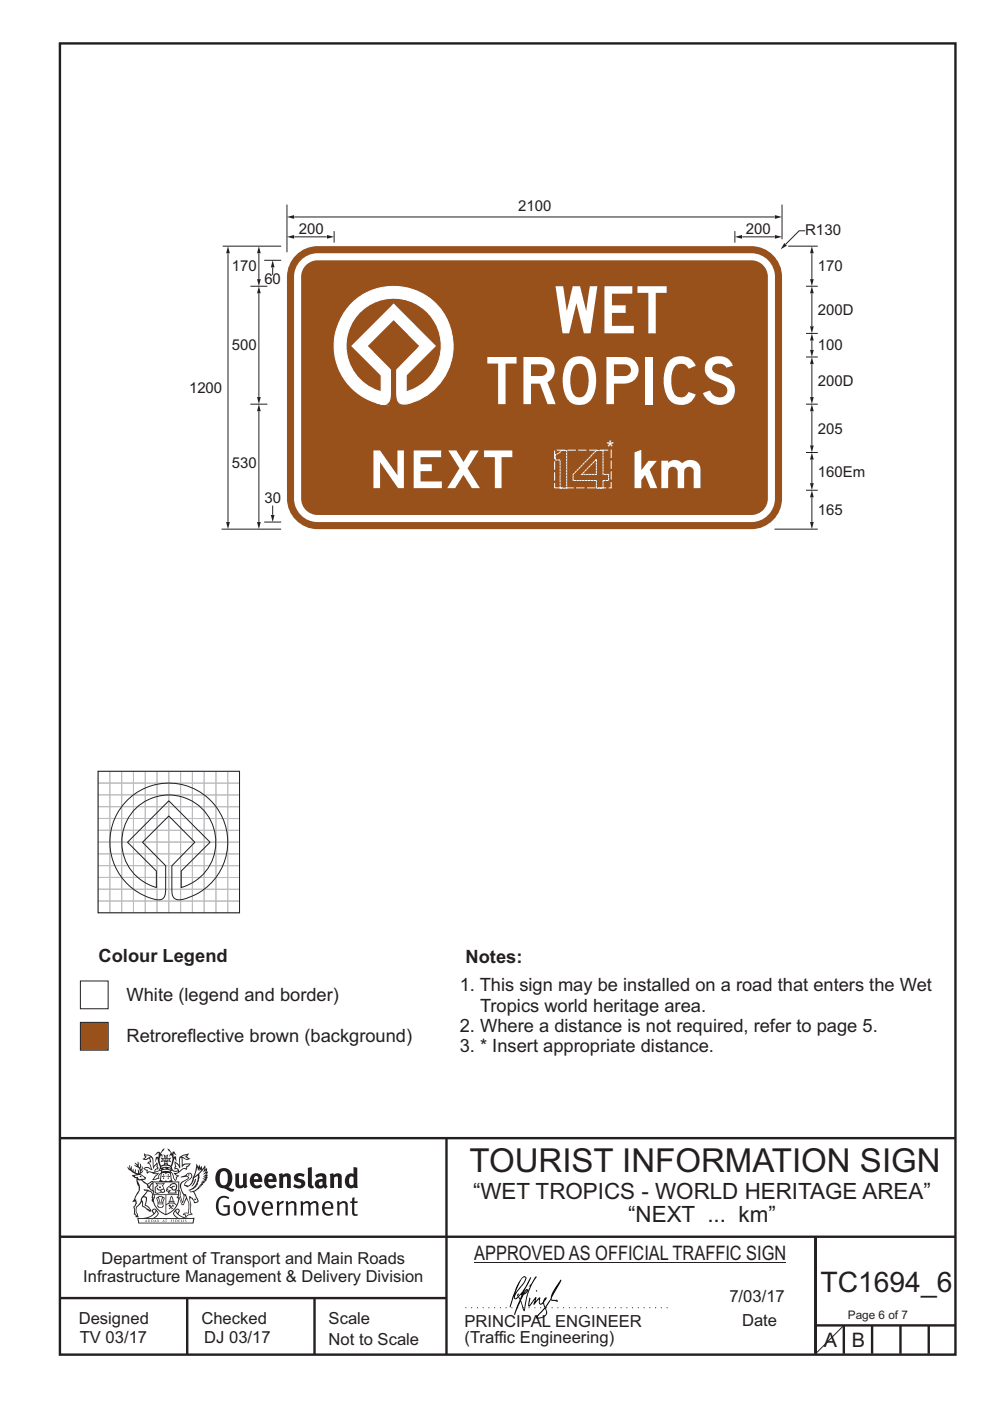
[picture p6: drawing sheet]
<svg xmlns="http://www.w3.org/2000/svg" width="210mm" height="297mm" viewBox="0 0 210 297" stroke-linecap="round" stroke-linejoin="round" font-family="sans-serif">
<g fill="none" stroke="#231f20" stroke-width=".51">
<path d="M12.7 9.2h190v278h-190zM12.7 241.3h189.9M94.7 241.4v45.8M12.7 275.2h82M12.7 262.2h190.1M39.7 275.2v12M66.7 275.2v12M173 262.2v24.8M173 281h29.7M179 281v6M185 281v6M191 281v6"/>
<path d="M197 281v6"/>
</g>
<path d="M100.6 267.7h66.2" fill="none" stroke="#231f20" stroke-width=".21"/>
<g fill="#231f20">
<path d="M47 248.5a2.55 2.55 0 0 0 0 2.7l.3 .1a.81 .81 0 0 0 1-.9v-.6a1.04 1.04 0 0 0-1.1-1.5zM46.3 248.1a1.82 1.82 0 0 1 2.1-.2 1.82 1.82 0 0 1 .9 1.9 2.29 2.29 0 0 1-.8 1.9l.7 .3h.5l-.2 .6a2.87 2.87 0 0 1-2-.7 2.12 2.12 0 0 1-1.7-3.1z" fill-rule="evenodd"/>
<path d="M49.9 248.9l.8-.2v2a.46 .46 0 0 0 .2 .6 .46 .46 0 0 0 .7-.2v-2.2l.7-.2v2.4l.2 .5-.6 .4-.2-.3a1.02 1.02 0 0 1-1.2 .2 1.02 1.02 0 0 1-.6-1.1z" fill-rule="evenodd"/>
<path d="M54 249.5l-.1 .5h.9a.49 .49 0 0 0-.2-.6 .49 .49 0 0 0-.6 .1zM53.4 249.2a1.34 1.34 0 0 1 1.6-.3 1.34 1.34 0 0 1 .6 1.5v.2h-1.7a.77 .77 0 0 0 .5 .8 .77 .77 0 0 0 .9-.3l.3 .4a1.59 1.59 0 0 1-2.1 .2 1.59 1.59 0 0 1-.4-2z" fill-rule="evenodd"/>
<path d="M57 249.5l-.1 .5h.9a.49 .49 0 0 0-.2-.6 .49 .49 0 0 0-.6 .1zM56.4 249.2a1.34 1.34 0 0 1 1.6-.3 1.34 1.34 0 0 1 .7 1.5v.2h-1.8a.77 .77 0 0 0 .5 .8 .77 .77 0 0 0 .9-.3l.3 .4a1.59 1.59 0 0 1-2 .2 1.59 1.59 0 0 1-.5-2z" fill-rule="evenodd"/>
<path d="M59.1 248.9l.8-.2 .1 .4a.95 .95 0 0 1 1-.3 .95 .95 0 0 1 .7 .8v2.3h-.8v-2.3a.46 .46 0 0 0-.8 .1v2.2h-.9z" fill-rule="evenodd"/>
<path d="M62.5 249.1a1.75 1.75 0 0 1 2.1-.1l-.2 .5-.6-.2a.43 .43 0 0 0-.6 .3l.4 .3a1.04 1.04 0 0 1 1.2 1.2 1.04 1.04 0 0 1-1.4 .9l-1.2-.4 .3-.6 1 .4 .4-.4a.88 .88 0 0 0-1-.5l-.4-.2-.1-.4z" fill-rule="evenodd"/>
<path d="M65.3 247.6l.8-.2 .1 3.8 .2 .2 .2 .5a.88 .88 0 0 1-1-.1 .88 .88 0 0 1-.3-1z" fill-rule="evenodd"/>
<path d="M67.8 250.6a.43 .43 0 0 0-.1 .7 .43 .43 0 0 0 .7-.1v-.7zM66.8 249.2a1.7 1.7 0 0 1 2.4 .1v1.8l.3 .4-.4 .5-.5-.3a1.03 1.03 0 0 1-1.7-.2 1.03 1.03 0 0 1 .8-1.5h.7v-.4a.8 .8 0 0 0-1.2 .1z" fill-rule="evenodd"/>
<path d="M69.9 248.9l.8-.2 .1 .4a.95 .95 0 0 1 1-.3 .95 .95 0 0 1 .7 .8v2.3h-.8v-2.3a.46 .46 0 0 0-.8 .1v2.2h-.8z" fill-rule="evenodd"/>
<path d="M74.3 249.5a1.48 1.48 0 0 0 0 1.7l.4 .1 .3-.2v-1.5l-.3-.2zM75 247.4l.8 .2 .1 4.3h-.7l-.1-.2a1.26 1.26 0 0 1-1.4 0 1.26 1.26 0 0 1-.6-1.3 1.29 1.29 0 0 1 .5-1.3 1.29 1.29 0 0 1 1.4-.2z" fill-rule="evenodd"/>
<path d="M46.4 253.9a1.72 1.72 0 0 1 2.2 0l-.2 .3a1.24 1.24 0 0 0-1.4-.1 1.24 1.24 0 0 0-.7 1.3 1.49 1.49 0 0 0 1.3 2l.7-.2v-1.3h-.9l-.1-.4h1.4v2a1.93 1.93 0 0 1-2.2-.1 1.93 1.93 0 0 1-.7-2.2l.2-.7z" fill-rule="evenodd"/>
<path d="M50.3 255.2a1.65 1.65 0 0 0 .3 2.2 .99 .99 0 0 0 1-1.5 .78 .78 0 0 0-.4-.8 .78 .78 0 0 0-.9 .1zM50 254.9a1.33 1.33 0 0 1 1.6-.1 1.33 1.33 0 0 1 .5 1.5 1.31 1.31 0 0 1-1.3 1.5 1.31 1.31 0 0 1-1.3-1.6l.1-.5z" fill-rule="evenodd"/>
<path d="M52.5 254.7l.4-.1 .9 2.6 .8-2.5h.5l-1.1 3h-.5z" fill-rule="evenodd"/>
<path d="M56.2 255.2l-.2 .7h1.4a.7 .7 0 0 0-.3-.8 .7 .7 0 0 0-.9 .1zM55.9 255a1.22 1.22 0 0 1 1.5-.2 1.22 1.22 0 0 1 .5 1.5h-1.9a.93 .93 0 0 0 .5 1 .93 .93 0 0 0 1.2-.2l.1 .3a1.43 1.43 0 0 1-1.7 .1 1.43 1.43 0 0 1-.6-1.7z" fill-rule="evenodd"/>
<path d="M58.7 254.8l.4-.2 .1 .5 .4-.3 .6-.2-.2 .6a.66 .66 0 0 0-.8 .6v1.9h-.4z" fill-rule="evenodd"/>
<path d="M60.6 254.8l.4-.2 .1 .5a.94 .94 0 0 1 1-.4 .94 .94 0 0 1 .8 .7v2.3h-.5l-.1-2.5a.81 .81 0 0 0-1.2 .3v2.2h-.4z" fill-rule="evenodd"/>
<path d="M63.7 254.7l.5-.1 .1 .5 .4-.3a.78 .78 0 0 1 1.1 .3 .9 .9 0 0 1 1-.5 .9 .9 0 0 1 .7 .8v2.3h-.4l-.1-2.5a.67 .67 0 0 0-1.1 .3v2.2h-.5v-2.4l-.4-.2-.7 .4v2.2h-.5z" fill-rule="evenodd"/>
<path d="M69 255.2l-.2 .7h1.4a.7 .7 0 0 0-.3-.8 .7 .7 0 0 0-.9 .1zM68.7 255a1.22 1.22 0 0 1 1.5-.2 1.22 1.22 0 0 1 .5 1.5h-1.9a.93 .93 0 0 0 .5 1 .93 .93 0 0 0 1.2-.2l.1 .3a1.44 1.44 0 0 1-1.7 .1 1.44 1.44 0 0 1-.6-1.7z" fill-rule="evenodd"/>
<path d="M71.4 254.8l.5-.2 .1 .5a.94 .94 0 0 1 1-.4 .94 .94 0 0 1 .7 .7v2.3h-.4l-.1-2.5a.81 .81 0 0 0-1.2 .3v2.2h-.5z" fill-rule="evenodd"/>
<path d="M74.7 254l.5-.2v.9h.7l-.1 .4h-.7l.1 2.2 .1 .1h.5l.1 .3a.75 .75 0 0 1-1.2-.6v-2h-.4v-.4h.4z" fill-rule="evenodd"/>
<path d="M30.8 244.9l1.1 .3-.9 .5h-.4l.5-.5zM31.8 245.5l.2-.1a2.44 2.44 0 0 1 .4 2l.1 .4 .7-1-.1 .6 .3 .3a.57 .57 0 0 0-.6 .8l-1-.2-.5 .2 .1-.5-.7-.2 .6-.2 1 .5 .1-.1-.6-1.3-.2-.1 .5-.1zM30.7 244.5l-.2 .4 .3 .4-.6 .4a1.04 1.04 0 0 0 1.4-.1l.2 .7h-.4l-.2 .4a.94 .94 0 0 1 .9 1.1l-.2-.1a1.16 1.16 0 0 0-1.5-.1l.3 .4 .4 .2 .1 .5 .2 .2v-.2a.94 .94 0 0 1 1.1 .2h.9l-1.2 1.2a1.13 1.13 0 0 0 1.2-.2l.4-.1-.1-.4 .5-.7a.83 .83 0 0 0-.6 1.1l-.3-.1-.7 .3 1.1-1.4-.5 .2-.5-.1 1.3-.5-.2-.2-.8 .4v-.3l.2-.2 .3 .1 .1-.3-.2-.4v-.6l-.2-.3-.6 .9v-.7a1.42 1.42 0 0 0-1.7-1.8z" fill-rule="evenodd"/>
<path d="M38.5 245.3l.5-.3 .7-.1-.6 .3 .8 .5h-.3zM38.3 245.5h.2l.1 2a1.69 1.69 0 0 1 1.5-.7l-.7 .5 .1 .5a1.1 1.1 0 0 0-1.5 .6l-.1-.5-.2-.2h-.5l.2-.4-.2-.7a1.42 1.42 0 0 1 .8 1.1l.2-.1zM37.1 246.2l.1 1-.2 .3v.5l.6-.1 .1 .2a.96 .96 0 0 1-1.1-.1l-.1 .1a1.06 1.06 0 0 0 1.3 .2v.1a.72 .72 0 0 1-1 .2l.3 .5 .6 .3-.4 .1-.1 .7-.3-.4-.3-1.1-.4-.4 .4 .9a1.54 1.54 0 0 0 .6 1.2l.2-.3a.58 .58 0 0 1 .5-.7l.1-.2h-.3l-.4-.3 .9-.5a.93 .93 0 0 1 1.1-.5l.1 .2 .2-.1 .1-.5a.99 .99 0 0 0 .7-.9l-1.3 .1-.4 .3v-1.5l.9 .4 .8-.3h-.3l-.5-.4 .4-.7-.7 .2a1.46 1.46 0 0 0-1.3 2.1v.4l-.2-.4z" fill-rule="evenodd"/>
<path d="M35.6 248.9l.2 .1-.1 .4h.3l-.3 .1v.5l-.1-.6h-.3l.3-.1z" fill-rule="evenodd"/>
<path d="M34.6 248.9l.2 .1-.1 .3 .4 .1h-.4v.6l-.1-.5-.3-.1h.3z" fill-rule="evenodd"/>
<path d="M34.3 248.8a.57 .57 0 0 1 .9 .2 .57 .57 0 0 1 .9-.2l.2 1.4-.2 .1a.57 .57 0 0 1-.9-.1 .69 .69 0 0 1-1.1 0zM34.2 248.1l-.3 2.1-.2 .4h2.9l-.1-.4-.3-2.1h-.2v.3l-.8-.1-.9 .1 .1-.3z" fill-rule="evenodd"/>
<path d="M34.2 252.4a.3 .3 0 0 0 .6 0 .3 .3 0 0 0-.6 0zM33.3 251l.3 .3-.3 .3a.79 .79 0 0 0 0 1.3l.8-.2-.1-.3a.55 .55 0 0 1-.7-.6h.1l.1 .3 .4 .1 .8-.2-.4-.7 .4-.3-.7 .1zM33 250.7l1.1 .2 .9-.2-.4 .7 .4 1.1a.56 .56 0 0 1-.8 .3l-.2 .1a.73 .73 0 0 1-.9 .1 .73 .73 0 0 1-.3-.9v-.4l.5-.4z" fill-rule="evenodd"/>
<path d="M35.6 251.9l.7-.5a.58 .58 0 0 1 1-.1 .58 .58 0 0 1-.5 .9l-.2-.3a.43 .43 0 0 1 .6-.3v-.1a.57 .57 0 0 0-.8 .2l-.2-.1-.3 .2 .4 .1a.55 .55 0 0 0 .9 .5v.5h-1.3l.3-.4-.1-.2-.6 .1 .2-.2-.2-.1zM35.4 251.8l-.1 .2a.39 .39 0 0 0 .2 .7l.3-.1-.2 .5h1.9l-.1-.8a.86 .86 0 0 0-.1-1.4 .86 .86 0 0 0-1.3 .4z" fill-rule="evenodd"/>
<path d="M36 254.8h.8v.2h-.8zM36.4 253.8l.2 .8h-.4zM36.4 253.5l-.3 .5-.1 .6h-.2v.4l-.7 .4 .1 .2a1.48 1.48 0 0 1 2.2 .1l.2-.1-.6-.5v-.5h-.2l-.1-.6z" fill-rule="evenodd"/>
<path d="M35.8 255.4l.3 .1 .2 .3 .3-.2-.2-.2a.38 .38 0 0 1 .4 .5l-.1-.2-.3 .3 .3 .2-.3 .2-.1-.3-.4 .3-.1-.2 .4-.3-.2-.1-.1 .1z" fill-rule="evenodd"/>
<path d="M34.5 254h.2v.2l-.3 .6h-.1zM33.6 255.3h.9v.2a.55 .55 0 0 1-.8 .4v-.2h-.2zM33.4 254h.2l.2 .8h-.2zM33.6 255h.8l.1 .1-.8 .1zM33.8 253.7h.5l-.2 1.1h-.2zM33.3 253.8l-.1 .3 .3 1.2a.48 .48 0 0 0-.1 .5 .48 .48 0 0 0 .4 .3l.6-.1a.49 .49 0 0 0 .2-.7l.3-1.2-.1-.3a1.42 1.42 0 0 0-1.5 0z" fill-rule="evenodd"/>
<path d="M33.6 251.6h.5l.1 .3h-.4z" fill-rule="evenodd"/>
<path d="M41.3 250.1l.3-.2-.2 .9-.6 .7h-.2l.5-.7z" fill-rule="evenodd"/>
<path d="M39.7 249l.3-.2 .5 .2a.88 .88 0 0 1-.6 1.1 1.22 1.22 0 0 0-.8 1.3l.5 .2a.72 .72 0 0 0 .9-.4l.5-.8 .2-.6 .8-.6v.3a2.85 2.85 0 0 1-2 2.8l.1 .1a2.13 2.13 0 0 0 1.9-1.5l-.1-.2a2.01 2.01 0 0 0 .3-1.8l1.2-1.3-.4 1 .7-.5-.7 1 .8-.4-.8 .8 .7-.1-.9 .5 .8-.1-.8 .4h.7l-.8 .3 .3 .2h-.4l.2 .4-.4-.1 .2 .3h-.4l.1 .3h-.1a2.16 2.16 0 0 1-2 1l.1 .2h.4a.76 .76 0 0 1 .7 .7l.5 1.2-.6 .2a1.45 1.45 0 0 0-1.2-1.3l.3 1.8-.1 1.9 .4 .2a1.07 1.07 0 0 0-1.2 .4v-.3l-.5-.2a.87 .87 0 0 1 1-.1l.1-.7a4.4 4.4 0 0 0-.6-3.1l-.1-.3h-.2a2.16 2.16 0 0 1-.7-2.2l.3-.3 1.2-.8a.55 .55 0 0 0-.4-.7zM37.8 252.4a.76 .76 0 0 1 .3 1.1l.6 1.6 .4-1.7 .2 .1a.61 .61 0 0 1-.1 .9l-.3 .9h-.2l-.7-1.6-.3 .1a1.18 1.18 0 0 0 .1-1.4zM41.8 247.5l.2 .8 .3-.6v.6l.3-.5a1.9 1.9 0 0 1-1.1 1.4l-.3 .3zM38.2 249.6l1.4-.1 .2 .1v.3l-.5 .3a1.26 1.26 0 0 0-1 1.9l.2 .7a1.84 1.84 0 0 1 .2 2l-.4-1.3a.96 .96 0 0 0-.4-1.3l-.4 .3a.78 .78 0 0 1-.1 1.3l.2 .2h.4l.4 1.1a.38 .38 0 0 0 .2 .4 .38 .38 0 0 0 .4-.1l.6-1.2a2.94 2.94 0 0 1 .3 2.5v.5l-.8-.1-.3 .4v.2l.4-.1 .1 .4 .2 .1a1.02 1.02 0 0 1 1.3-.5l-.1-.4-.3-.1 .2-1.7-.3-1.4 .1 .1a1.14 1.14 0 0 1 .7 .9 .63 .63 0 0 0 .9-.2 .63 .63 0 0 0-.2-.8l-.6-1.3 .9-.6 .2-.3 .2-.1v-.2h.3l-.1-.3h.4l-.1-.3 .5-.1-.2-.2 .5-.4 .1-.2-.3 .1 .5-.6-.3 .1 .3-.6-.4 .1 .4-.5v-.3l-.3 .2 .1-.6v-.3l-.4 .3-.1-.8-.5 .8-.2-.7-.2 .5-.3-.8-.1 .6-.5-.8-.1 1.4-.7 1.9a1.81 1.81 0 0 1-.9 1.4l-.6-.2a1.75 1.75 0 0 1 1.1-1.2 .75 .75 0 0 0 .1-1.3 .75 .75 0 0 0-1.2 .5z" fill-rule="evenodd"/>
<path d="M41.2 254.2l.3-.1 .1 .3h-.4z" fill-rule="evenodd"/>
<path d="M29.4 258.4h11.6l-.2 .8h-11.3zM31.3 258.2l.5-.1a2.48 2.48 0 0 0 1.4-1.3l.2 .6-.5 .5-.4 .3zM32.5 256.6l.3-.2 .2 .2-.3 .6zM37.2 256.8a2.65 2.65 0 0 0 1.8 1.4h-1.1l-.5-.3-.5-.5zM37.4 256.6l.2-.2 .3 .2-.3 .6zM29.2 258.2l.1 1.2h11.7l.3-1.1-.2-.1a4.1 4.1 0 0 1-3.3-.9l.3-.4-.1-.5a1.06 1.06 0 0 0-1.3 .9l.2 .4 .6 .5h-4.7l.3-.1a.84 .84 0 0 0 .6-.7 .84 .84 0 0 0-.5-.9l-.3-.2-.5 .1-.1 .5 .3 .4a4.2 4.2 0 0 1-3.4 .9z" fill-rule="evenodd"/>
<path d="M31 258.7l.1 .2h-.2zM31 258.6l-.3 .5 .4-.1 .2 .1z" fill-rule="evenodd"/>
<path d="M31.3 258.6h.2v.4a.25 .25 0 0 0 .3-.1 .25 .25 0 0 0-.1-.3h.1a.29 .29 0 0 1 0 .4 .29 .29 0 0 1-.4 0 .29 .29 0 0 1 0-.4z" fill-rule="evenodd"/>
<path d="M32.2 258.6a.22 .22 0 0 1 .3 .2 .22 .22 0 0 1-.3 .2zM32 258.6v.5a.33 .33 0 0 0 .5-.1 .33 .33 0 0 0 0-.4 .33 .33 0 0 0-.5 0z" fill-rule="evenodd"/>
<path d="M32.9 258.7l.1 .2h-.2zM32.9 258.6l-.2 .5 .3-.1 .2 .1z" fill-rule="evenodd"/>
<path d="M33.3 258.6h.2v.2l.3-.2-.2 .2 .2 .3-.3-.2-.1 .2h-.1l.2-.3z" fill-rule="evenodd"/>
<path d="M34.7 258.7l.1 .2h-.2zM34.7 258.6l-.3 .5 .4-.1 .2 .1z" fill-rule="evenodd"/>
<path d="M35 258.6h.4h-.1v.5h-.2l.1-.5z" fill-rule="evenodd"/>
<path d="M36.2 258.6h.3h-.2v.2h.2h-.2l.1 .3h-.2z" fill-rule="evenodd"/>
<path d="M36.7 258.6h.2v.5h-.2z" fill-rule="evenodd"/>
<path d="M37.3 258.6a.22 .22 0 0 1 .3 .2 .22 .22 0 0 1-.3 .2zM37.1 258.6v.5a.33 .33 0 0 0 .5-.1 .33 .33 0 0 0 0-.4 .33 .33 0 0 0-.5 0z" fill-rule="evenodd"/>
<path d="M37.8 258.6h.3h-.1v.2h.1h-.1v.2l.1 .1h-.3z" fill-rule="evenodd"/>
<path d="M38.3 258.6h.3l-.1 .4 .2 .1h-.4z" fill-rule="evenodd"/>
<path d="M38.9 258.6h.2v.5h-.2z" fill-rule="evenodd"/>
<path d="M39.3 258.6h.2l-.2 .1 .2 .2-.1 .2h-.1v-.2l.2 .1z" fill-rule="evenodd"/>
<path d="M34.2 247.4a1.51 1.51 0 0 1 2 .2 2.67 2.67 0 0 0-2.1 0zM35.7 247.6l.4 .2 .1 .2-.4-.1zM34.6 247.7l.4-.1 .2 .2h-.4zM34 247.9l.3 .1-.3 .1zM34.9 246.9l.3-.2 .2 .2zM34.9 245.7h.2v.4h-.2zM35 245.1l.2 .2 .2-.2-.1 .4h-.2zM35.1 246.3h.2l.1 .4-.2-.2-.2 .2zM35.3 245.7h.2v.4h-.2zM34.4 245.7l.3 .1v.2l-.3 .1 .2-.2zM35.7 245.8l.3-.1-.2 .2 .2 .2-.4-.1zM32.7 244.9l1-.5-.1 1-.2-.1-.4 .1-.2 1.1 .5-1 .2 .9a1.84 1.84 0 0 1 .3 1.7l.4 .1a2.48 2.48 0 0 1 2.2 .1l.2-.3-.2-.7 .7-1.7 .4 .6-.2-1-.2-.1-.2 .3v-.9l.6 .4-.6-.7h-.3l-.1 .4-.5-.8-.5-.3 .2 .4 .5 .6-.4 .7 .4-.3a2.06 2.06 0 0 1 0 2.2l-.6-.2-.1-.6 .1-.1 .8 .2-.4-.5 .4-.5-.7 .2-.2-.2 .2-.7-.5 .4-.5-.4 .2 .7-.2 .2-.7-.2 .4 .5-.4 .5 .7-.2 .2 .1-.2 .6-.5 .2a2.02 2.02 0 0 1 0-2.2l.3 .5-.1-.6-.3-.1 .8-1.2-.5 .3-.4 .7-.2-.3a.8 .8 0 0 0-.8 .5z" fill-rule="evenodd"/>
<path d="M29.2 250.1l.3 .2a.61 .61 0 0 1 .8 .3l.3 .2a.8 .8 0 0 1 .6 1l.4 .1 .5 .6a1 1 0 0 1 .5 1l-.1 .7v-.5h-.1a.96 .96 0 0 0-.8-1.3l-.3-.2h-.6l-.1-.1-.2 .1 .2 .3h.5l-1.1 1.4-.2 .9-.4 .6a1.33 1.33 0 0 0-.5 1.8l.2 .5a1.26 1.26 0 0 1-.5-1.4l-.1-.4a1.56 1.56 0 0 0 .4-1.7l-.3 .2 .2-.5a3.2 3.2 0 0 0 .7-3zM30.4 253.9h.4a2.06 2.06 0 0 1-.1 1.6l.7 .5 .4 .5-.6-.2-.8-.6-.1-.9a.51 .51 0 0 1 .1-.9zM28.6 249.3a1.52 1.52 0 0 1 2.1 .6l-1.1 .1-.2-.1-.2-.4-.4 .1zM27.5 247v.8l-.3-.4-.2 .1a3.1 3.1 0 0 0 2 1.5l-1 .1 .5 .6 .5 .1v1.1a1.84 1.84 0 0 1-.2 2.5l-.4 .9-.4 .4 .3 .1 .4-.1 .1 .4-.2 .5-.3 .2 .1 1.8 .2-.1 .2 .6h.2l.4-.1-.1-.5a1.3 1.3 0 0 1-.1-1.6l.8-1.1 .2 1.1 .6 .2 .4 .6 .2-.2 .2 .4 .5-.1a1.85 1.85 0 0 0-1.2-1.3l.1-.3a1.39 1.39 0 0 0 0-1.5h-.5l.5-.6a.66 .66 0 0 1 .9-.4 .66 .66 0 0 1 .3 .9l-.1 .4h.2v.1l-.2 .3 .2 .5 .2-.3a2.24 2.24 0 0 0 .1-2.2 .73 .73 0 0 1-.7-.6 .73 .73 0 0 1 .5-.8l.1-.2a.94 .94 0 0 0-.9 .8 .48 .48 0 0 1-.1-.5 .48 .48 0 0 1 .5-.3l.5-.3a.51 .51 0 0 0-.8 .2l-.5 .3-1-.8 .6-.1 .1-.5-1.1-.7 .5-.4v-.4l-.5 .5 .1-.2a.69 .69 0 0 0 .2-1.1v.5l-.3 .2 .1-1.1-.3-.2 .1 .6-.1 .2-.4-1.2v.6l-.7-.3 .6 .6-.6-.2 .2 .3a1 1 0 0 1 .8 1.5l-.2-.8v.8l-.5-.2-.1-.7-.2 .6-.2-.1v-.6l-.2 .4-.2-.2 .1-.7-.2 .5z" fill-rule="evenodd"/>
<path d="M29.5 249.5l.3-.2 .3 .3z" fill-rule="evenodd"/>
<path d="M32.4 250.5h5.6v2l-.2-.1v-1.7h-5.2v2.5h5.2v-.8l.1 .2-.1 1.1v-.3h-2.5v4a4.1 4.1 0 0 0 2.6-3.6l.1-.1a4 4 0 0 1-2.8 3.9 4.2 4.2 0 0 1-2.8-4.7l.1 1.3 .1-.1a3.8 3.8 0 0 0 2.5 3.3v-4h-2.5l-.2-.9z" fill-rule="evenodd"/>
<circle cx="40" cy="249.1" r=".17"/>
</g>
<path d="M98.7 277.3h43.3" fill="none" stroke="#231f20" stroke-width=".21" stroke-dasharray=".2 1" stroke-linecap="butt"/>
<g fill="#000">
<path d="M111.6 273.7l.2-.2-.5 .7zM110.4 274.5l.2 .1-.3 .8-.2-.5zM110.9 270.9h.5a9.3 9.3 0 0 1-2 3.1l-.1 .3 1-2.5zM110.6 271a14.7 14.7 0 0 0-2.2 4.9l-.3 1.2 .1 .1 .8-2.3a.42 .42 0 0 0 .2 .6 .42 .42 0 0 0 .6-.3l.2-.1 .2 .5-1.1 3.2h.2l1.1-2.9 .6 1.9 .2 .2 .2-.5a13.5 13.5 0 0 1 2-6.2l.4-.5-.1-.2-1.6 2.1 .4-.1a14.9 14.9 0 0 0-1.3 5.1l-.4-1.1a1.39 1.39 0 0 1 .2-1.9l.1-.2a.92 .92 0 0 0 .8-1.2 .75 .75 0 0 0-.8 .7l-.1 .2 1.6-3.4h-.1l-.4 .7a10.5 10.5 0 0 1-2.2 3.3l.2-.5a.32 .32 0 0 0-.4 .2 .32 .32 0 0 0 .1 .4l-.5 .4a3.2 3.2 0 0 1 1.1-2.3l.5-.6a2.49 2.49 0 0 0 .7-1.6l-.4-.2z" fill-rule="evenodd"/>
<path d="M113.7 273.6l.3 .2h-.3z" fill-rule="evenodd"/>
<path d="M115.6 277.5a1.15 1.15 0 0 1 .1 1.3 1.15 1.15 0 0 1-1.2 .5l-.6 .1zM112.2 275.2l-.2 1.6 .2 .2 1.2-1.5-.2 1.1 1.1-1.1a.94 .94 0 0 0 .4 1.1l.5-.3 .3 .9-1.2 1.3a.98 .98 0 0 0-.5 1 1.9 1.9 0 0 0 2.3-1.3l-.1-.2a1.02 1.02 0 0 1 .2-1.4l.6-1 1.5 .3-.2-.4v.2l-1.1-.1v-.3l2-3.6 .1-.2-.2-.2-1.7 2.8a6.6 6.6 0 0 1-1.6 2.9l-.1-.2a1.01 1.01 0 0 1 .4-1.4l.1-.2-.3-.1-.4 .4-.1 .5-.6 .4-.1-.4 .1-.9-.2-.1-.9 1 .3-1h-.2l-1.4 1.8 .3-1.5v-.1z" fill-rule="evenodd"/>
</g>
<path d="M179 281l-6.2 6.2" fill="none" stroke="#231f20" stroke-width=".21"/>
<path d="M17.1 216.8h5.8v5.9h-5.8z" fill-rule="evenodd" fill="#99511c" stroke="#231f20" stroke-width=".21"/>
<path d="M17.1 208h5.8v5.9h-5.8z" fill-rule="evenodd" fill="#fff" stroke="#231f20" stroke-width=".21"/>
<path d="M62.4 46h101.9" fill="none" stroke="#231f20" stroke-width=".21"/>
<g fill="#231f20">
<path d="M60.9 46l1.5-.4v.8z"/>
<path d="M164.4 45.6l1.5 .4-1.5 .4z"/>
</g>
<path d="M62.4 50.2h6.9" fill="none" stroke="#231f20" stroke-width=".21"/>
<g fill="#231f20">
<path d="M60.9 50.2l1.5-.4v.8z"/>
<path d="M69.4 49.8l1.5 .4-1.5 .4z"/>
</g>
<path d="M60.9 43.4v10.1M172.2 105.5v5.1" fill="none" stroke="#231f20" stroke-width=".21"/>
<g fill="#231f20">
<path d="M172.2 103.9l.4 1.5h-.8z"/>
<path d="M171.8 110.7h.8l-.4 1.5z"/>
</g>
<path d="M48.4 53.7v56.9M164.3 112.2h9.2" fill="none" stroke="#231f20" stroke-width=".21"/>
<g fill="#231f20">
<path d="M48.4 52.2l.3 1.5h-.7z"/>
<path d="M48 110.7h.7l-.3 1.5z"/>
</g>
<path d="M47.2 52.2h12.4M56 55.2h3.6M57.8 56.7v1.6" fill="none" stroke="#231f20" stroke-width=".21"/>
<path d="M57.8 55.2l.4 1.5h-.8z" fill="#231f20"/>
<path d="M47 112.2h12.6M57.8 107.2v1.9" fill="none" stroke="#231f20" stroke-width=".21"/>
<path d="M57.4 109.2h.8l-.4 1.5z" fill="#231f20"/>
<path d="M172.2 97.5v4.9M56 110.7h3.6" fill="none" stroke="#231f20" stroke-width=".21"/>
<g fill="#231f20">
<path d="M172.2 95.9l.4 1.6h-.8z"/>
<path d="M171.8 102.4h.8l-.4 1.5z"/>
</g>
<path d="M167.2 52.2h6.3M170.8 48.9h-1.3l-2.8 2.9M171 103.9h2.5" fill="none" stroke="#231f20" stroke-width=".21"/>
<path d="M166.4 51.5l.5 .6-1.3 .8z" fill="#231f20"/>
<path d="M165.9 43.4v7.3M172.2 53.7v5.4" fill="none" stroke="#231f20" stroke-width=".21"/>
<g fill="#231f20">
<path d="M171.8 59.2h.8l-.4 1.5z"/>
<path d="M172.2 52.2l.4 1.5h-.8z"/>
</g>
<path d="M54.9 87.2v23.4" fill="none" stroke="#231f20" stroke-width=".21"/>
<g fill="#231f20">
<path d="M54.9 85.7l.4 1.5h-.8z"/>
<path d="M54.5 110.7h.8l-.4 1.5z"/>
</g>
<path d="M53.1 60.7h3.6M54.9 62.2v21.9M53.1 85.7h3.6" fill="none" stroke="#231f20" stroke-width=".21"/>
<g fill="#231f20">
<path d="M54.5 84.2h.8l-.4 1.5z"/>
<path d="M54.9 60.7l.4 1.5h-.8z"/>
</g>
<path d="M63.1 53.8a6.5 6.5 0 0 1 4.3-1.6h92a6.5 6.5 0 0 1 6.5 6.5v47a6.5 6.5 0 0 1-6.5 6.5h-92a6.5 6.5 0 0 1-6.5-6.5v-47a6.5 6.5 0 0 1 2.2-4.9z" fill-rule="evenodd" fill="#99511c"/>
<path d="M64.2 54.9a5 5 0 0 1 3.2-1.2h92a5 5 0 0 1 5 5v47a5 5 0 0 1-5 5h-92a5 5 0 0 1-5-5v-47a5 5 0 0 1 1.8-3.8z" fill-rule="evenodd" fill="#fff"/>
<path d="M64.9 56.2a3.5 3.5 0 0 1 2.5-1h92a3.5 3.5 0 0 1 3.5 3.5v47a3.5 3.5 0 0 1-3.5 3.5h-92a3.5 3.5 0 0 1-3.5-3.5v-47a3.5 3.5 0 0 1 1-2.5z" fill-rule="evenodd" fill="#99511c"/>
<path d="M74.6 64.4a12.6 12.6 0 0 0 6.3 21.3 1.43 1.43 0 0 0 1.9-1.5v-5.8l-4.9-5 5.6-5.7 5.6 5.7-5 5v5a1.77 1.77 0 0 0 2 2.3 12.6 12.6 0 0 0 8.5-18.4 12.6 12.6 0 0 0-20-2.9zM76.8 65.8a10.1 10.1 0 0 1 15.6 2.7 10.1 10.1 0 0 1-6.2 14.6v-3.6l6.1-6.1-8.8-8.9-8.8 8.9 6.1 6.1v3.6a10.1 10.1 0 0 1-4-17.3z" fill-rule="evenodd" fill="#fff"/>
<path d="M74.6 64.4a12.6 12.6 0 0 1 20 2.9 12.6 12.6 0 0 1-8.7 18.4 1.77 1.77 0 0 1-1.8-2.3v-5l5-5-5.6-5.7-5.6 5.7 4.9 5v5.2a1.61 1.61 0 0 1-1.9 2.1 12.6 12.6 0 0 1-6.3-21.3zM76.8 65.8a10.1 10.1 0 0 1 15.6 2.7 10.1 10.1 0 0 1-6.2 14.6v-3.6l6.1-6.1-8.8-8.9-8.8 8.9 6.1 6.1v3.6a10.1 10.1 0 0 1-4-17.3z" fill="none" stroke="#fff" stroke-width=".21"/>
<path d="M117.6 95.4h12v8h-12z" fill="none" stroke="#fff" stroke-width=".21" stroke-dasharray="1.8 .5" stroke-linecap="butt"/>
<path d="M54.9 53.7v5.4" fill="none" stroke="#231f20" stroke-width=".21"/>
<g fill="#231f20">
<path d="M54.9 52.2l.4 1.5h-.8z"/>
<path d="M54.5 59.2h.8l-.4 1.5z"/>
</g>
<path d="M70.9 49v2.4M157.4 50.2h6.9" fill="none" stroke="#231f20" stroke-width=".21"/>
<g fill="#231f20">
<path d="M164.4 49.8l1.5 .4-1.5 .4z"/>
<path d="M155.9 50.2l1.5-.4v.8z"/>
</g>
<path d="M155.9 49v2.4M172.2 72.2v1.9M171 85.7h2.5" fill="none" stroke="#231f20" stroke-width=".21"/>
<g fill="#231f20">
<path d="M172.2 70.7l.4 1.5h-.8z"/>
<path d="M171.8 74.2h.8l-.4 1.5z"/>
</g>
<path d="M171 75.7h2.5M172.2 77.2v6.9" fill="none" stroke="#231f20" stroke-width=".21"/>
<g fill="#231f20">
<path d="M172.2 75.7l.4 1.5h-.8z"/>
<path d="M171.8 84.2h.8l-.4 1.5z"/>
</g>
<path d="M171 70.7h2.5M172.2 62.2v6.9" fill="none" stroke="#231f20" stroke-width=".21"/>
<g fill="#231f20">
<path d="M172.2 60.7l.4 1.5h-.8z"/>
<path d="M171.8 69.2h.8l-.4 1.5z"/>
</g>
<path d="M171 60.7h2.5M171 95.9h2.5M172.2 87.2v7.2" fill="none" stroke="#231f20" stroke-width=".21"/>
<g fill="#231f20">
<path d="M171.8 94.4h.8l-.4 1.5z"/>
<path d="M172.2 85.7l.4 1.5h-.8z"/>
</g>
<g fill="none" stroke="#bbbdc0" stroke-width=".21">
<path d="M20.8 163.5h2.5v2.5h-2.5zM20.8 166h2.5v2.5h-2.5zM20.8 168.5h2.5v2.5h-2.5zM20.8 171h2.5v2.5h-2.5zM20.8 173.5h2.5v2.5h-2.5zM20.8 176h2.5v2.5h-2.5zM20.8 178.5h2.5v2.5h-2.5zM23.3 163.5h2.5v2.5h-2.5zM23.3 166h2.5v2.5h-2.5zM23.3 168.5h2.5v2.5h-2.5zM23.3 171h2.5v2.5h-2.5zM23.3 173.5h2.5v2.5h-2.5z"/>
<path d="M23.3 176h2.5v2.5h-2.5zM23.3 178.5h2.5v2.5h-2.5zM25.8 163.5h2.5v2.5h-2.5zM25.8 166h2.5v2.5h-2.5zM25.8 168.5h2.5v2.5h-2.5zM25.8 171h2.5v2.5h-2.5zM25.8 173.5h2.5v2.5h-2.5zM25.8 176h2.5v2.5h-2.5zM25.8 178.5h2.5v2.5h-2.5zM28.3 163.5h2.5v2.5h-2.5zM28.3 166h2.5v2.5h-2.5zM28.3 168.5h2.5v2.5h-2.5z"/>
<path d="M28.3 171h2.5v2.5h-2.5zM28.3 173.5h2.5v2.5h-2.5zM28.3 176h2.5v2.5h-2.5zM28.3 178.5h2.5v2.5h-2.5zM30.8 163.5h2.5v2.5h-2.5zM30.8 166h2.5v2.5h-2.5zM30.8 168.5h2.5v2.5h-2.5zM30.8 171h2.5v2.5h-2.5zM30.8 173.5h2.5v2.5h-2.5zM30.8 176h2.5v2.5h-2.5zM30.8 178.5h2.5v2.5h-2.5zM33.3 163.5h2.5v2.5h-2.5z"/>
<path d="M33.3 166h2.5v2.5h-2.5zM33.3 168.5h2.5v2.5h-2.5zM33.3 171h2.5v2.5h-2.5zM33.3 173.5h2.5v2.5h-2.5zM33.3 176h2.5v2.5h-2.5zM33.3 178.5h2.5v2.5h-2.5zM35.8 163.5h2.5v2.5h-2.5zM35.8 166h2.5v2.5h-2.5zM35.8 168.5h2.5v2.5h-2.5zM35.8 171h2.5v2.5h-2.5zM35.8 173.5h2.5v2.5h-2.5zM35.8 176h2.5v2.5h-2.5z"/>
<path d="M35.8 178.5h2.5v2.5h-2.5zM38.3 163.5h2.5v2.5h-2.5zM38.3 166h2.5v2.5h-2.5zM38.3 168.5h2.5v2.5h-2.5zM38.3 171h2.5v2.5h-2.5zM38.3 173.5h2.5v2.5h-2.5zM38.3 176h2.5v2.5h-2.5zM38.3 178.5h2.5v2.5h-2.5zM40.8 163.5h2.5v2.5h-2.5zM40.8 166h2.5v2.5h-2.5zM40.8 168.5h2.5v2.5h-2.5zM40.8 171h2.5v2.5h-2.5z"/>
<path d="M40.8 173.5h2.5v2.5h-2.5zM40.8 176h2.5v2.5h-2.5zM40.8 178.5h2.5v2.5h-2.5zM43.3 163.5h2.5v2.5h-2.5zM43.3 166h2.5v2.5h-2.5zM43.3 168.5h2.5v2.5h-2.5zM43.3 171h2.5v2.5h-2.5zM43.3 173.5h2.5v2.5h-2.5zM43.3 176h2.5v2.5h-2.5zM43.3 178.5h2.5v2.5h-2.5zM45.8 163.5h2.5v2.5h-2.5zM45.8 166h2.5v2.5h-2.5z"/>
<path d="M45.8 168.5h2.5v2.5h-2.5zM45.8 171h2.5v2.5h-2.5zM45.8 173.5h2.5v2.5h-2.5zM45.8 176h2.5v2.5h-2.5zM45.8 178.5h2.5v2.5h-2.5zM48.3 163.5h2.5v2.5h-2.5zM48.3 166h2.5v2.5h-2.5zM48.3 168.5h2.5v2.5h-2.5zM48.3 171h2.5v2.5h-2.5zM48.3 173.5h2.5v2.5h-2.5zM48.3 176h2.5v2.5h-2.5zM48.3 178.5h2.5v2.5h-2.5z"/>
<path d="M20.8 181h2.5v2.5h-2.5zM20.8 183.5h2.5v2.5h-2.5zM20.8 186h2.5v2.5h-2.5zM20.8 188.5h2.5v2.5h-2.5zM20.8 191h2.5v2.5h-2.5zM23.3 181h2.5v2.5h-2.5zM23.3 183.5h2.5v2.5h-2.5zM23.3 186h2.5v2.5h-2.5zM23.3 188.5h2.5v2.5h-2.5zM23.3 191h2.5v2.5h-2.5zM25.8 181h2.5v2.5h-2.5zM25.8 183.5h2.5v2.5h-2.5z"/>
<path d="M25.8 186h2.5v2.5h-2.5zM25.8 188.5h2.5v2.5h-2.5zM25.8 191h2.5v2.5h-2.5zM28.3 181h2.5v2.5h-2.5zM28.3 183.5h2.5v2.5h-2.5zM28.3 186h2.5v2.5h-2.5zM28.3 188.5h2.5v2.5h-2.5zM28.3 191h2.5v2.5h-2.5zM30.8 181h2.5v2.5h-2.5zM30.8 183.5h2.5v2.5h-2.5zM30.8 186h2.5v2.5h-2.5zM30.8 188.5h2.5v2.5h-2.5z"/>
<path d="M30.8 191h2.5v2.5h-2.5zM33.3 181h2.5v2.5h-2.5zM33.3 183.5h2.5v2.5h-2.5zM33.3 186h2.5v2.5h-2.5zM33.3 188.5h2.5v2.5h-2.5zM33.3 191h2.5v2.5h-2.5zM35.8 181h2.5v2.5h-2.5zM35.8 183.5h2.5v2.5h-2.5zM35.8 186h2.5v2.5h-2.5zM35.8 188.5h2.5v2.5h-2.5zM35.8 191h2.5v2.5h-2.5zM38.3 181h2.5v2.5h-2.5z"/>
<path d="M38.3 183.5h2.5v2.5h-2.5zM38.3 186h2.5v2.5h-2.5zM38.3 188.5h2.5v2.5h-2.5zM38.3 191h2.5v2.5h-2.5zM40.8 181h2.5v2.5h-2.5zM40.8 183.5h2.5v2.5h-2.5zM40.8 186h2.5v2.5h-2.5zM40.8 188.5h2.5v2.5h-2.5zM40.8 191h2.5v2.5h-2.5zM43.3 181h2.5v2.5h-2.5zM43.3 183.5h2.5v2.5h-2.5zM43.3 186h2.5v2.5h-2.5z"/>
<path d="M43.3 188.5h2.5v2.5h-2.5zM43.3 191h2.5v2.5h-2.5zM45.8 181h2.5v2.5h-2.5zM45.8 183.5h2.5v2.5h-2.5zM45.8 186h2.5v2.5h-2.5zM45.8 188.5h2.5v2.5h-2.5zM45.8 191h2.5v2.5h-2.5zM48.3 181h2.5v2.5h-2.5zM48.3 183.5h2.5v2.5h-2.5zM48.3 186h2.5v2.5h-2.5zM48.3 188.5h2.5v2.5h-2.5zM48.3 191h2.5v2.5h-2.5z"/>
</g>
<path d="M20.8 163.5h30v30h-30zM26.5 170.2a12.5 12.5 0 0 1 20.2 2.2 12.5 12.5 0 0 1-8.7 18.4l-.6-.1a2 2 0 0 1-1-2.2l.1-4.9 4.8-5-5.5-5.6-5.6 5.6 4.9 5v5.2a1.66 1.66 0 0 1-.6 1.8 1.66 1.66 0 0 1-1.9 0 12.5 12.5 0 0 1-6.1-20.4zM28.6 171.6a10 10 0 0 1 15.8 1.8 10 10 0 0 1-6 14.8v-3.5l6.2-6.1-8.8-8.8-8.7 8.8 6.1 6.1v3.5a10 10 0 0 1-4.6-16.6z" fill="none" stroke="#231f20" stroke-width=".21"/>
<g font-size="13.9" fill="#fff">
<text x="117.5" y="70.7">WET</text>
<text x="103.1" y="85.7">TROPICS</text>
</g>
<g font-size="11.1" fill="#fff">
<text x="78.2" y="103.5">NEXT</text>
<text x="117" y="103.5">14 km</text>
</g>
<text font-size="7" fill="#231f20" x="99.6" y="248.5">TOURIST INFORMATION SIGN</text>
<text font-size="6" fill="#231f20" x="174" y="274">TC1694_6</text>
<g font-size="4.7" fill="#231f20">
<text x="100.3" y="254.2">“WET TROPICS - WORLD HERITAGE AREA”</text>
<text x="133.2" y="259.1">“NEXT ... km”</text>
</g>
<text font-size="4.2" fill="#fff" x="128.6" y="96.5">*</text>
<g font-size="4.2" fill="#231f20">
<text x="100.6" y="267.2">APPROVED AS OFFICIAL TRAFFIC SIGN</text>
<text x="174.7" y="285.6">A</text>
<text x="180.7" y="285.6">B</text>
</g>
<g font-size="3.9" fill="#231f20">
<text x="20.9" y="203.9">Colour Legend</text>
<text x="98.7" y="204.2">Notes:</text>
<text x="26.8" y="212.2">White (legend and border)</text>
<text x="97.5" y="210.1">1. This sign may be installed on a road that enters the Wet</text>
<text x="101.8" y="214.5">Tropics world heritage area.</text>
<text x="26.8" y="220.9">Retroreflective brown (background)</text>
<text x="97.5" y="218.8">2. Where a distance is not required, refer to page 5.</text>
<text x="97.5" y="223.1">3. * Insert appropriate distance.</text>
</g>
<g font-size="3.5" fill="#231f20">
<text x="21.5" y="267.9">Department of Transport and Main Roads</text>
<text x="17.7" y="271.8">Infrastructure Management &amp; Delivery Division</text>
<text x="16.7" y="280.7">Designed</text>
<text x="42.7" y="280.7">Checked</text>
<text x="69.7" y="280.7">Scale</text>
<text x="98.5" y="281.4">PRINCIPAL ENGINEER</text>
<text x="154.7" y="276.1">7/03/17</text>
<text x="157.4" y="281.2">Date</text>
<text x="16.9" y="284.8">TV 03/17</text>
<text x="43.3" y="284.8">DJ 03/17</text>
<text x="69.7" y="285.2">Not to Scale</text>
<text x="98.5" y="284.8">(Traffic Engineering)</text>
</g>
<g font-size="3.2" fill="#231f20">
<text x="109.9" y="44.7">2100</text>
<text x="63.4" y="49.5">200</text>
<text x="158.2" y="49.5">200</text>
<text x="170.7" y="49.8">R130</text>
<text x="49.1" y="57.6">170</text>
<text x="173.4" y="57.6">170</text>
<text x="56.1" y="60.3">60</text>
<text x="173.4" y="66.8">200D</text>
<text x="49.1" y="74.3">500</text>
<text x="173.4" y="74.3">100</text>
<text x="40.1" y="83.3">1200</text>
<text x="173.4" y="81.8">200D</text>
<text x="173.4" y="91.9">205</text>
<text x="49.1" y="99.2">530</text>
<text x="173.4" y="101.1">160Em</text>
<text x="56.1" y="106.7">30</text>
<text x="173.4" y="109.2">165</text>
</g>
<text font-size="2.5" fill="#231f20" x="179.8" y="279.6">Page 6 of 7</text>
</svg>
